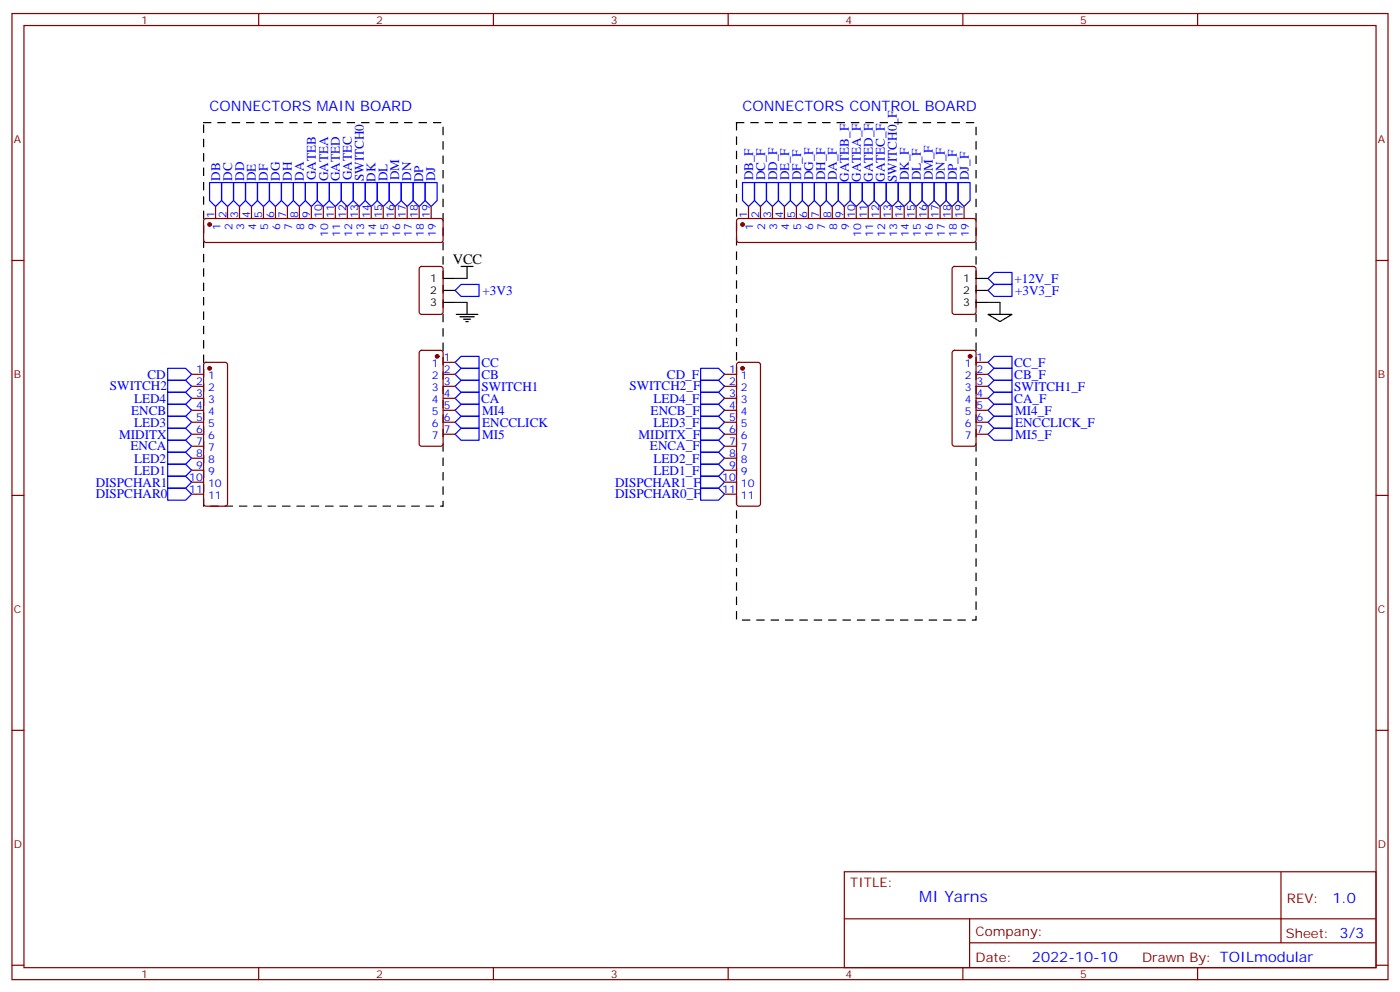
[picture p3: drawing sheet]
<svg xmlns="http://www.w3.org/2000/svg" width="412mm" height="292mm" viewBox="0 0 412 292" stroke-linecap="round" stroke-linejoin="round" font-family="sans-serif">
<g fill="none" stroke="#870000" stroke-width=".35">
<path d="M3.5 4h405.4v284.3h-405.4zM7.1 7.5h398.2v277.3h-398.2zM76.2 4v3.5M145.3 4v3.5M214.5 4v3.5M283.6 4v3.5M352.8 4v3.5M3.5 76.7h3.6M60.2 64.5l.5-.2h69.1l.5 .2 .2 .5v5.7l-.2 .5-.5 .2h-69.1l-.5-.3-.2-.4v-5.7zM63.5 60.8v3.5M67 60.8v3.5M70.6 60.8v3.5"/>
<path d="M74.1 60.8v3.5M77.6 60.8v3.5M81.1 60.8v3.5M84.7 60.8v3.5M88.2 60.8v3.5M91.7 60.8v3.5M95.2 60.8v3.5M98.8 60.8v3.5M102.3 60.8v3.5M105.8 60.8v3.5M109.4 60.8v3.5M112.9 60.8v3.5"/>
<path d="M116.4 60.8v3.5M119.9 60.8v3.5M123.5 60.8v3.5M123.7 78.6l.5-.2h5.6l.7 .5v12.9l-.4 .7h-5.9l-.7-.4v-13zM127 60.8v3.5M217.2 64.5l.5-.2h69.1l.5 .2 .2 .5v5.7l-.2 .5-.5 .2h-69.1l-.5-.3-.2-.4v-5.7zM220.5 60.8v3.5M224 60.8v3.5M227.5 60.8v3.5M231.1 60.8v3.5M234.6 60.8v3.5M238.1 60.8v3.5"/>
<path d="M241.7 60.8v3.5M245.2 60.8v3.5M248.7 60.8v3.5M252.2 60.8v3.5M255.8 60.8v3.5M259.3 60.8v3.5M262.8 60.8v3.5M266.3 60.8v3.5M269.9 60.8v3.5M273.4 60.8v3.5M276.9 60.8v3.5M280.5 60.8v3.5"/>
<path d="M280.7 78.6l.5-.2h5.6l.7 .5v12.9l-.4 .7h-5.9l-.7-.4v-13zM284 60.8v3.5M405.3 76.7h3.6M56.4 110.2h3.6M56.4 113.7h3.6M56.4 117.2h3.6M60.2 106.9l.5-.3h5.6l.5 .3 .2 .5v40.9l-.2 .5-.5 .2h-5.6l-.5-.3-.2-.4v-40.9zM123.7 103.3l.5-.2h5.6l.7 .4v27.1l-.2 .5-.5 .2h-5.6l-.5-.2-.2-.5v-26.8zM130.5 110.2h3.6M130.5 113.7h3.6M130.5 117.2h3.6M130.5 106.6h3.6"/>
<path d="M213.4 110.2h3.6M213.4 113.7h3.6M213.4 117.2h3.6M217.2 106.9l.5-.3h5.6l.5 .3 .2 .5v40.9l-.2 .5-.5 .2h-5.6l-.5-.3-.2-.4v-40.9zM280.7 103.3l.5-.2h5.6l.7 .4v27.1l-.2 .5-.5 .2h-5.6l-.5-.2-.2-.5v-26.8zM287.5 110.2h3.5M287.5 113.7h3.5M287.5 117.2h3.5M287.5 106.6h3.5M56.4 120.8h3.6M56.4 124.3h3.6M56.4 127.8h3.6"/>
<path d="M56.4 131.3h3.6M56.4 134.9h3.6M56.4 138.4h3.6M130.5 120.8h3.6M130.5 124.3h3.6M130.5 127.8h3.6M213.4 120.8h3.6M213.4 124.3h3.6M213.4 127.8h3.6M213.4 131.3h3.6M213.4 134.9h3.6M213.4 138.4h3.6"/>
<path d="M287.5 120.8h3.5M287.5 124.3h3.5M287.5 127.8h3.5M3.5 145.8h3.6M56.4 141.9h3.6M56.4 145.5h3.6M213.4 141.9h3.6M213.4 145.5h3.6M405.3 145.8h3.6M3.5 214.9h3.6M405.3 214.9h3.6M248.7 256.6h156.6v28.2h-156.6z"/>
<path d="M377.3 256.6v20.9M248.7 270.4h156.5M285.6 277.5h119.6M285.6 270.4v14.1M3.5 284.1h3.6M76.2 284.8v3.5M145.3 284.8v3.5M214.5 284.8v3.5M283.6 284.8v3.5M352.8 284.8v3.5M405.3 284.1h3.6"/>
</g>
<g fill="none" stroke="#00f" stroke-width=".35">
<path d="M61.7 53.7h3.6v5.3l-1.8 1.8-1.8-1.8zM65.3 53.7h3.5v5.3l-1.8 1.8-1.7-1.8zM68.8 53.7h3.5v5.3l-1.7 1.8-1.8-1.8zM72.3 53.7h3.5v5.3l-1.7 1.8-1.8-1.8zM75.8 53.7h3.6v5.3l-1.8 1.8-1.8-1.8zM79.4 53.7h3.5v5.3l-1.8 1.8-1.7-1.8zM82.9 53.7h3.5v5.3l-1.7 1.8-1.8-1.8zM86.4 53.7h3.6v5.3l-1.8 1.8-1.8-1.8zM90 53.7h3.5v5.3l-1.8 1.8-1.7-1.8zM93.5 53.7h3.5v5.3l-1.8 1.8-1.7-1.8zM97 53.7h3.5v5.3l-1.7 1.8-1.8-1.8zM100.5 53.7h3.6v5.3l-1.8 1.8-1.8-1.8z"/>
<path d="M104.1 53.7h3.5v5.3l-1.8 1.8-1.7-1.8zM107.6 53.7h3.5v5.3l-1.7 1.8-1.8-1.8zM111.1 53.7h3.6v5.3l-1.8 1.8-1.8-1.8zM114.7 53.7h3.5v5.3l-1.8 1.8-1.7-1.8zM118.2 53.7h3.5v5.3l-1.8 1.8-1.7-1.8zM121.7 53.7h3.5v5.3l-1.7 1.8-1.8-1.8zM125.2 53.7h3.6v5.3l-1.8 1.8-1.8-1.8zM218.7 53.7h3.5v5.3l-1.7 1.8-1.8-1.8zM222.2 53.7h3.6v5.3l-1.8 1.8-1.8-1.8zM225.8 53.7h3.5v5.3l-1.8 1.8-1.7-1.8zM229.3 53.7h3.5v5.3l-1.7 1.8-1.8-1.8zM232.8 53.7h3.6v5.3l-1.8 1.8-1.8-1.8z"/>
<path d="M236.4 53.7h3.5v5.3l-1.8 1.8-1.7-1.8zM239.9 53.7h3.5v5.3l-1.7 1.8-1.8-1.8zM243.4 53.7h3.5v5.3l-1.7 1.8-1.8-1.8zM246.9 53.7h3.6v5.3l-1.8 1.8-1.8-1.8zM250.5 53.7h3.5v5.3l-1.8 1.8-1.7-1.8zM254 53.7h3.5v5.3l-1.7 1.8-1.8-1.8zM257.5 53.7h3.6v5.3l-1.8 1.8-1.8-1.8zM261.1 53.7h3.5v5.3l-1.8 1.8-1.7-1.8zM264.6 53.7h3.5v5.3l-1.8 1.8-1.7-1.8zM268.1 53.7h3.5v5.3l-1.7 1.8-1.8-1.8zM271.6 53.7h3.6v5.3l-1.8 1.8-1.8-1.8zM275.2 53.7h3.5v5.3l-1.8 1.8-1.7-1.8z"/>
<path d="M278.7 53.7h3.5v5.3l-1.7 1.8-1.8-1.8zM282.2 53.7h3.6v5.3l-1.8 1.8-1.8-1.8zM134.1 85.5l1.7-1.8h5.3v3.5h-5.3zM291 82l1.8-1.8h5.3v3.5h-5.3zM291 85.5l1.8-1.8h5.3v3.5h-5.3zM49.4 108.4h5.3l1.7 1.8-1.7 1.7h-5.3zM49.4 115.5h5.3l1.7 1.7-1.7 1.8h-5.3zM49.4 119h5.3l1.7 1.8-1.7 1.7h-5.3zM49.4 111.9h5.3l1.7 1.8-1.7 1.8h-5.3zM134.1 117.2l1.7-1.7h5.3v3.5h-5.3zM134.1 106.6l1.7-1.7h5.3v3.5h-5.3zM134.1 113.7l1.7-1.8h5.3v3.6h-5.3z"/>
<path d="M135.8 108.4h5.3v3.5h-5.3l-1.7-1.7zM206.4 108.4h5.3l1.7 1.8-1.7 1.7h-5.3zM206.4 115.5h5.3l1.7 1.7-1.7 1.8h-5.3zM206.4 119h5.3l1.7 1.8-1.7 1.7h-5.3zM206.4 111.9h5.3l1.7 1.8-1.7 1.8h-5.3zM291 117.2l1.8-1.7h5.3v3.5h-5.3zM291 110.2l1.8-1.8h5.3v3.5h-5.3zM291 106.6l1.8-1.7h5.3v3.5h-5.3zM291 113.7l1.8-1.8h5.3v3.6h-5.3zM49.4 126h5.3l1.7 1.8-1.7 1.8h-5.3zM49.4 136.6h5.3l1.7 1.8-1.7 1.8h-5.3zM49.4 133.1h5.3l1.7 1.8-1.7 1.7h-5.3z"/>
<path d="M49.4 122.5h5.3l1.7 1.8-1.7 1.7h-5.3zM49.4 129.6h5.3l1.7 1.7-1.7 1.8h-5.3zM134.1 120.8l1.7-1.8h5.3v3.5h-5.3zM134.1 127.8l1.7-1.8h5.3v3.6h-5.3zM134.1 124.3l1.7-1.8h5.3v3.5h-5.3zM206.4 126h5.3l1.7 1.8-1.7 1.8h-5.3zM206.4 136.6h5.3l1.7 1.8-1.7 1.8h-5.3zM206.4 133.1h5.3l1.7 1.8-1.7 1.7h-5.3zM206.4 122.5h5.3l1.7 1.8-1.7 1.7h-5.3zM206.4 129.6h5.3l1.7 1.7-1.7 1.8h-5.3zM291 120.8l1.8-1.8h5.3v3.5h-5.3zM291 127.8l1.8-1.8h5.3v3.6h-5.3z"/>
<path d="M291 124.3l1.8-1.8h5.3v3.5h-5.3zM49.4 143.7h5.3l1.7 1.8-1.7 1.7h-5.3zM49.4 140.2h5.3l1.7 1.7-1.7 1.8h-5.3zM206.4 143.7h5.3l1.7 1.8-1.7 1.7h-5.3zM206.4 140.2h5.3l1.7 1.7-1.7 1.8h-5.3z"/>
</g>
<g fill="none" stroke="#000" stroke-width=".35">
<path d="M135.8 78.4h3.5M137.6 78.4v3.6M130.5 89h3.6M130.5 82h3.6M130.5 85.5h3.6M134.4 92.5h6.4M135.5 93.2h4.2M136.5 93.9h2.1M137.2 94.7h.7M137.6 89v3.5M287.5 89h3.5M287.5 82h3.5"/>
<path d="M287.5 85.5h3.5M291 92.5h7.1l-3.5 2.2zM294.6 89v3.5"/>
</g>
<path d="M60 36.1h70.5v112.9h-70.5zM217 36.1h70.5v146.4h-70.5z" fill="none" stroke="#000" stroke-width=".35" stroke-dasharray="2.1 2.1"/>
<g fill="#870000" stroke="#870000" stroke-width=".35">
<circle cx="61.7" cy="66.1" r=".53"/>
<circle cx="218.7" cy="66.1" r=".53"/>
<circle cx="61.7" cy="108.4" r=".53"/>
<circle cx="218.7" cy="108.4" r=".53"/>
<circle cx="128.8" cy="104.9" r=".53"/>
<circle cx="285.7" cy="104.9" r=".53"/>
</g>
<path d="M134.1 89h3.5M134.1 82h3.5M291 89h3.6" fill="none" stroke="#008700" stroke-width=".35"/>
<text font-size="4.6" fill="#00f" x="270.8" y="265.6">MI Yarns</text>
<g font-size="4.2" fill="#00f">
<text x="61.7" y="32.6">CONNECTORS MAIN BOARD</text>
<text x="218.7" y="32.6">CONNECTORS CONTROL BOARD</text>
<text x="392.5" y="265.8">1.0</text>
<text x="304" y="283.2">2022-10-10</text>
</g>
<text font-size="4.2" x="133.3" y="77.7">VCC</text>
<g font-size="3.9" fill="#00f">
<text x="64.8" y="53.3" transform="rotate(-90 64.8 53.3)">DB</text>
<text x="68.4" y="53.2" transform="rotate(-90 68.4 53.2)">DC</text>
<text x="71.9" y="53.2" transform="rotate(-90 71.9 53.2)">DD</text>
<text x="75.4" y="53.3" transform="rotate(-90 75.4 53.3)">DE</text>
<text x="78.9" y="53.2" transform="rotate(-90 78.9 53.2)">DF</text>
<text x="82.5" y="53.2" transform="rotate(-90 82.5 53.2)">DG</text>
<text x="86" y="53.2" transform="rotate(-90 86 53.2)">DH</text>
<text x="89.5" y="53.3" transform="rotate(-90 89.5 53.3)">DA</text>
<text x="93.1" y="53.1" transform="rotate(-90 93.1 53.1)">GATEB</text>
<text x="96.6" y="53.3" transform="rotate(-90 96.6 53.3)">GATEA</text>
<text x="100.1" y="53.3" transform="rotate(-90 100.1 53.3)">GATED</text>
<text x="103.7" y="53.1" transform="rotate(-90 103.7 53.1)">GATEC</text>
<text x="107.2" y="53.3" transform="rotate(-90 107.2 53.3)">SWITCH0</text>
<text x="110.6" y="53.5" transform="rotate(-90 110.6 53.5)">DK</text>
<text x="114.1" y="53.4" transform="rotate(-90 114.1 53.4)">DL</text>
<text x="117.6" y="53" transform="rotate(-90 117.6 53)">DM</text>
<text x="121.2" y="53.3" transform="rotate(-90 121.2 53.3)">DN</text>
<text x="124.7" y="53.6" transform="rotate(-90 124.7 53.6)">DP</text>
<text x="128.2" y="53.3" transform="rotate(-90 128.2 53.3)">DJ</text>
<text x="221.9" y="53.1" transform="rotate(-90 221.9 53.1)">DB_F</text>
<text x="225.4" y="53.1" transform="rotate(-90 225.4 53.1)">DC_F</text>
<text x="228.9" y="53.1" transform="rotate(-90 228.9 53.1)">DD_F</text>
<text x="232.5" y="53.1" transform="rotate(-90 232.5 53.1)">DE_F</text>
<text x="236" y="53.1" transform="rotate(-90 236 53.1)">DF_F</text>
<text x="239.5" y="53.1" transform="rotate(-90 239.5 53.1)">DG_F</text>
<text x="243" y="53.1" transform="rotate(-90 243 53.1)">DH_F</text>
<text x="246.5" y="53.1" transform="rotate(-90 246.5 53.1)">DA_F</text>
<text x="250.1" y="53.5" transform="rotate(-90 250.1 53.5)">GATEB_F</text>
<text x="253.6" y="53.5" transform="rotate(-90 253.6 53.5)">GATEA_F</text>
<text x="257.1" y="53.5" transform="rotate(-90 257.1 53.5)">GATED_F</text>
<text x="260.6" y="53.5" transform="rotate(-90 260.6 53.5)">GATEC_F</text>
<text x="264.2" y="53.5" transform="rotate(-90 264.2 53.5)">SWITCH0_F</text>
<text x="267.7" y="53.1" transform="rotate(-90 267.7 53.1)">DK_F</text>
<text x="271.2" y="53.1" transform="rotate(-90 271.2 53.1)">DL_F</text>
<text x="274.8" y="53.1" transform="rotate(-90 274.8 53.1)">DM_F</text>
<text x="278.3" y="53.1" transform="rotate(-90 278.3 53.1)">DN_F</text>
<text x="281.8" y="53.1" transform="rotate(-90 281.8 53.1)">DP_F</text>
<text x="285.4" y="53.1" transform="rotate(-90 285.4 53.1)">DJ_F</text>
<text x="298.8" y="83.2">+12V_F</text>
<text x="142.1" y="86.8">+3V3</text>
<text x="299" y="86.8">+3V3_F</text>
<text x="141.8" y="107.9">CC</text>
<text x="298.7" y="107.9">CC_F</text>
<text x="43.5" y="111.4">CD</text>
<text x="141.8" y="111.5">CB</text>
<text x="196.5" y="111.4">CD_F</text>
<text x="298.8" y="111.5">CB_F</text>
<text x="32.4" y="114.9">SWITCH2</text>
<text x="39.5" y="118.5">LED4</text>
<text x="141.7" y="118.5">CA</text>
<text x="141.8" y="115">SWITCH1</text>
<text x="185.4" y="114.9">SWITCH2_F</text>
<text x="192.5" y="118.5">LED4_F</text>
<text x="298.8" y="115.1">SWITCH1_F</text>
<text x="298.8" y="118.5">CA_F</text>
<text x="38.6" y="122">ENCB</text>
<text x="39.5" y="125.6">LED3</text>
<text x="142" y="125.5">ENCCLICK</text>
<text x="142" y="122.1">MI4</text>
<text x="191.7" y="122">ENCB_F</text>
<text x="192.5" y="125.6">LED3_F</text>
<text x="299" y="122.1">MI4_F</text>
<text x="299" y="125.5">ENCCLICK_F</text>
<text x="35.1" y="129.1">MIDITX</text>
<text x="142" y="129.1">MI5</text>
<text x="188.1" y="129.1">MIDITX_F</text>
<text x="299" y="129.1">MI5_F</text>
<text x="38.4" y="132.6">ENCA</text>
<text x="39.5" y="136.1">LED2</text>
<text x="191.5" y="132.6">ENCA_F</text>
<text x="192.5" y="136.1">LED2_F</text>
<text x="28.2" y="143.2">DISPCHAR1</text>
<text x="39.5" y="139.7">LED1</text>
<text x="181.2" y="143.2">DISPCHAR1_F</text>
<text x="192.5" y="139.7">LED1_F</text>
<text x="28.2" y="146.7">DISPCHAR0</text>
<text x="181.2" y="146.7">DISPCHAR0_F</text>
</g>
<g font-size="3.9" fill="#800">
<text x="250.5" y="261.2">TITLE:</text>
<text x="379.1" y="265.8">REV:</text>
<text x="287.4" y="275.4">Company:</text>
<text x="378.7" y="276">Sheet: 3/3</text>
<text x="287.4" y="283">Date:</text>
<text x="336.4" y="283.1">Drawn By: TOILmodular</text>
</g>
<g font-size="3.2" fill="#800">
<text x="41.6" y="7">1</text>
<text x="110.8" y="7">2</text>
<text x="179.9" y="7">3</text>
<text x="249.1" y="7">4</text>
<text x="318.2" y="7">5</text>
<text x="4.1" y="42.1">A</text>
<text x="405.9" y="42.1">A</text>
<text x="4.1" y="111.2">B</text>
<text x="405.9" y="111.2">B</text>
<text x="4.1" y="180.4">C</text>
<text x="405.9" y="180.4">C</text>
<text x="4.1" y="249.5">D</text>
<text x="405.9" y="249.5">D</text>
<text x="41.6" y="287.8">1</text>
<text x="110.8" y="287.8">2</text>
<text x="179.9" y="287.8">3</text>
<text x="249.1" y="287.8">4</text>
<text x="318.2" y="287.8">5</text>
</g>
<g font-size="3.2" fill="#00f">
<text x="63.1" y="64.1" transform="rotate(-90 63.1 64.1)">1</text>
<text x="66.7" y="64.1" transform="rotate(-90 66.7 64.1)">2</text>
<text x="70.2" y="64.1" transform="rotate(-90 70.2 64.1)">3</text>
<text x="73.7" y="64.1" transform="rotate(-90 73.7 64.1)">4</text>
<text x="77.3" y="64.1" transform="rotate(-90 77.3 64.1)">5</text>
<text x="80.8" y="64.1" transform="rotate(-90 80.8 64.1)">6</text>
<text x="84.3" y="64.1" transform="rotate(-90 84.3 64.1)">7</text>
<text x="87.8" y="64.1" transform="rotate(-90 87.8 64.1)">8</text>
<text x="91.4" y="64.1" transform="rotate(-90 91.4 64.1)">9</text>
<text x="94.9" y="64.1" transform="rotate(-90 94.9 64.1)">10</text>
<text x="98.4" y="64.1" transform="rotate(-90 98.4 64.1)">11</text>
<text x="102" y="64.1" transform="rotate(-90 102 64.1)">12</text>
<text x="105.5" y="64.1" transform="rotate(-90 105.5 64.1)">13</text>
<text x="109" y="64.1" transform="rotate(-90 109 64.1)">14</text>
<text x="112.5" y="64.1" transform="rotate(-90 112.5 64.1)">15</text>
<text x="116.1" y="64.1" transform="rotate(-90 116.1 64.1)">16</text>
<text x="119.6" y="64.1" transform="rotate(-90 119.6 64.1)">17</text>
<text x="123.1" y="64.1" transform="rotate(-90 123.1 64.1)">18</text>
<text x="126.6" y="64.1" transform="rotate(-90 126.6 64.1)">19</text>
<text x="220.1" y="64.1" transform="rotate(-90 220.1 64.1)">1</text>
<text x="223.7" y="64.1" transform="rotate(-90 223.7 64.1)">2</text>
<text x="227.2" y="64.1" transform="rotate(-90 227.2 64.1)">3</text>
<text x="230.7" y="64.1" transform="rotate(-90 230.7 64.1)">4</text>
<text x="234.2" y="64.1" transform="rotate(-90 234.2 64.1)">5</text>
<text x="237.8" y="64.1" transform="rotate(-90 237.8 64.1)">6</text>
<text x="241.3" y="64.1" transform="rotate(-90 241.3 64.1)">7</text>
<text x="244.8" y="64.1" transform="rotate(-90 244.8 64.1)">8</text>
<text x="248.4" y="64.1" transform="rotate(-90 248.4 64.1)">9</text>
<text x="251.9" y="64.1" transform="rotate(-90 251.9 64.1)">10</text>
<text x="255.4" y="64.1" transform="rotate(-90 255.4 64.1)">11</text>
<text x="258.9" y="64.1" transform="rotate(-90 258.9 64.1)">12</text>
<text x="262.5" y="64.1" transform="rotate(-90 262.5 64.1)">13</text>
<text x="266" y="64.1" transform="rotate(-90 266 64.1)">14</text>
<text x="269.5" y="64.1" transform="rotate(-90 269.5 64.1)">15</text>
<text x="273" y="64.1" transform="rotate(-90 273 64.1)">16</text>
<text x="276.6" y="64.1" transform="rotate(-90 276.6 64.1)">17</text>
<text x="280.1" y="64.1" transform="rotate(-90 280.1 64.1)">18</text>
<text x="283.6" y="64.1" transform="rotate(-90 283.6 64.1)">19</text>
<text x="64.9" y="67.6" transform="rotate(-90 64.9 67.6)">1</text>
<text x="68.4" y="67.6" transform="rotate(-90 68.4 67.6)">2</text>
<text x="72" y="67.6" transform="rotate(-90 72 67.6)">3</text>
<text x="75.5" y="67.6" transform="rotate(-90 75.5 67.6)">4</text>
<text x="79" y="67.6" transform="rotate(-90 79 67.6)">5</text>
<text x="82.5" y="67.6" transform="rotate(-90 82.5 67.6)">6</text>
<text x="86.1" y="67.6" transform="rotate(-90 86.1 67.6)">7</text>
<text x="89.6" y="67.6" transform="rotate(-90 89.6 67.6)">8</text>
<text x="93.1" y="67.6" transform="rotate(-90 93.1 67.6)">9</text>
<text x="96.7" y="69.6" transform="rotate(-90 96.7 69.6)">10</text>
<text x="100.2" y="69.6" transform="rotate(-90 100.2 69.6)">11</text>
<text x="103.7" y="69.6" transform="rotate(-90 103.7 69.6)">12</text>
<text x="107.2" y="69.6" transform="rotate(-90 107.2 69.6)">13</text>
<text x="110.8" y="69.6" transform="rotate(-90 110.8 69.6)">14</text>
<text x="114.3" y="69.6" transform="rotate(-90 114.3 69.6)">15</text>
<text x="117.8" y="69.6" transform="rotate(-90 117.8 69.6)">16</text>
<text x="121.4" y="69.6" transform="rotate(-90 121.4 69.6)">17</text>
<text x="124.9" y="69.6" transform="rotate(-90 124.9 69.6)">18</text>
<text x="128.4" y="69.6" transform="rotate(-90 128.4 69.6)">19</text>
<text x="221.9" y="67.6" transform="rotate(-90 221.9 67.6)">1</text>
<text x="225.4" y="67.6" transform="rotate(-90 225.4 67.6)">2</text>
<text x="229" y="67.6" transform="rotate(-90 229 67.6)">3</text>
<text x="232.5" y="67.6" transform="rotate(-90 232.5 67.6)">4</text>
<text x="236" y="67.6" transform="rotate(-90 236 67.6)">5</text>
<text x="239.5" y="67.6" transform="rotate(-90 239.5 67.6)">6</text>
<text x="243.1" y="67.6" transform="rotate(-90 243.1 67.6)">7</text>
<text x="246.6" y="67.6" transform="rotate(-90 246.6 67.6)">8</text>
<text x="250.1" y="67.6" transform="rotate(-90 250.1 67.6)">9</text>
<text x="253.6" y="69.6" transform="rotate(-90 253.6 69.6)">10</text>
<text x="257.2" y="69.6" transform="rotate(-90 257.2 69.6)">11</text>
<text x="260.7" y="69.6" transform="rotate(-90 260.7 69.6)">12</text>
<text x="264.2" y="69.6" transform="rotate(-90 264.2 69.6)">13</text>
<text x="267.8" y="69.6" transform="rotate(-90 267.8 69.6)">14</text>
<text x="271.3" y="69.6" transform="rotate(-90 271.3 69.6)">15</text>
<text x="274.8" y="69.6" transform="rotate(-90 274.8 69.6)">16</text>
<text x="278.3" y="69.6" transform="rotate(-90 278.3 69.6)">17</text>
<text x="281.9" y="69.6" transform="rotate(-90 281.9 69.6)">18</text>
<text x="285.4" y="69.6" transform="rotate(-90 285.4 69.6)">19</text>
<text x="130.7" y="106.3">1</text>
<text x="287.7" y="106.3">1</text>
<text x="57.8" y="109.8">1</text>
<text x="57.8" y="113.3">2</text>
<text x="61.3" y="111.6">1</text>
<text x="127.2" y="108.1">1</text>
<text x="127.2" y="111.6">2</text>
<text x="130.7" y="109.8">2</text>
<text x="130.7" y="113.3">3</text>
<text x="214.8" y="109.8">1</text>
<text x="214.8" y="113.3">2</text>
<text x="218.3" y="111.6">1</text>
<text x="284.2" y="108.1">1</text>
<text x="284.2" y="111.6">2</text>
<text x="287.7" y="109.8">2</text>
<text x="287.7" y="113.3">3</text>
<text x="57.8" y="116.9">3</text>
<text x="61.3" y="115.1">2</text>
<text x="61.3" y="118.6">3</text>
<text x="127.2" y="115.1">3</text>
<text x="127.2" y="118.6">4</text>
<text x="130.7" y="116.9">4</text>
<text x="214.8" y="116.9">3</text>
<text x="218.3" y="115.1">2</text>
<text x="218.3" y="118.6">3</text>
<text x="284.2" y="115.1">3</text>
<text x="284.2" y="118.6">4</text>
<text x="287.7" y="116.9">4</text>
<text x="57.8" y="120.4">4</text>
<text x="57.8" y="123.9">5</text>
<text x="61.3" y="122.2">4</text>
<text x="61.3" y="125.7">5</text>
<text x="127.2" y="122.2">5</text>
<text x="127.2" y="125.7">6</text>
<text x="130.7" y="120.4">5</text>
<text x="130.7" y="123.9">6</text>
<text x="214.8" y="120.4">4</text>
<text x="214.8" y="123.9">5</text>
<text x="218.3" y="122.2">4</text>
<text x="218.3" y="125.7">5</text>
<text x="284.2" y="122.2">5</text>
<text x="284.2" y="125.7">6</text>
<text x="287.7" y="120.4">5</text>
<text x="287.7" y="123.9">6</text>
<text x="57.8" y="127.5">6</text>
<text x="57.8" y="131">7</text>
<text x="61.3" y="129.2">6</text>
<text x="127.2" y="129.2">7</text>
<text x="130.7" y="127.5">7</text>
<text x="214.8" y="127.5">6</text>
<text x="214.8" y="131">7</text>
<text x="218.3" y="129.2">6</text>
<text x="284.2" y="129.2">7</text>
<text x="287.7" y="127.5">7</text>
<text x="57.8" y="134.5">8</text>
<text x="61.3" y="132.8">7</text>
<text x="61.3" y="136.3">8</text>
<text x="214.8" y="134.5">8</text>
<text x="218.3" y="132.8">7</text>
<text x="218.3" y="136.3">8</text>
<text x="55.8" y="141.6">10</text>
<text x="57.8" y="138">9</text>
<text x="61.3" y="139.8">9</text>
<text x="61.3" y="143.3">10</text>
<text x="212.7" y="141.6">10</text>
<text x="214.8" y="138">9</text>
<text x="218.3" y="139.8">9</text>
<text x="218.3" y="143.3">10</text>
<text x="55.8" y="145.1">11</text>
<text x="61.3" y="146.9">11</text>
<text x="212.7" y="145.1">11</text>
<text x="218.3" y="146.9">11</text>
</g>
<g font-size="3.2">
<text x="126.7" y="83">1</text>
<text x="283.7" y="83">1</text>
<text x="126.7" y="86.5">2</text>
<text x="283.7" y="86.5">2</text>
<text x="126.7" y="90.1">3</text>
<text x="283.7" y="90.1">3</text>
</g>
</svg>
